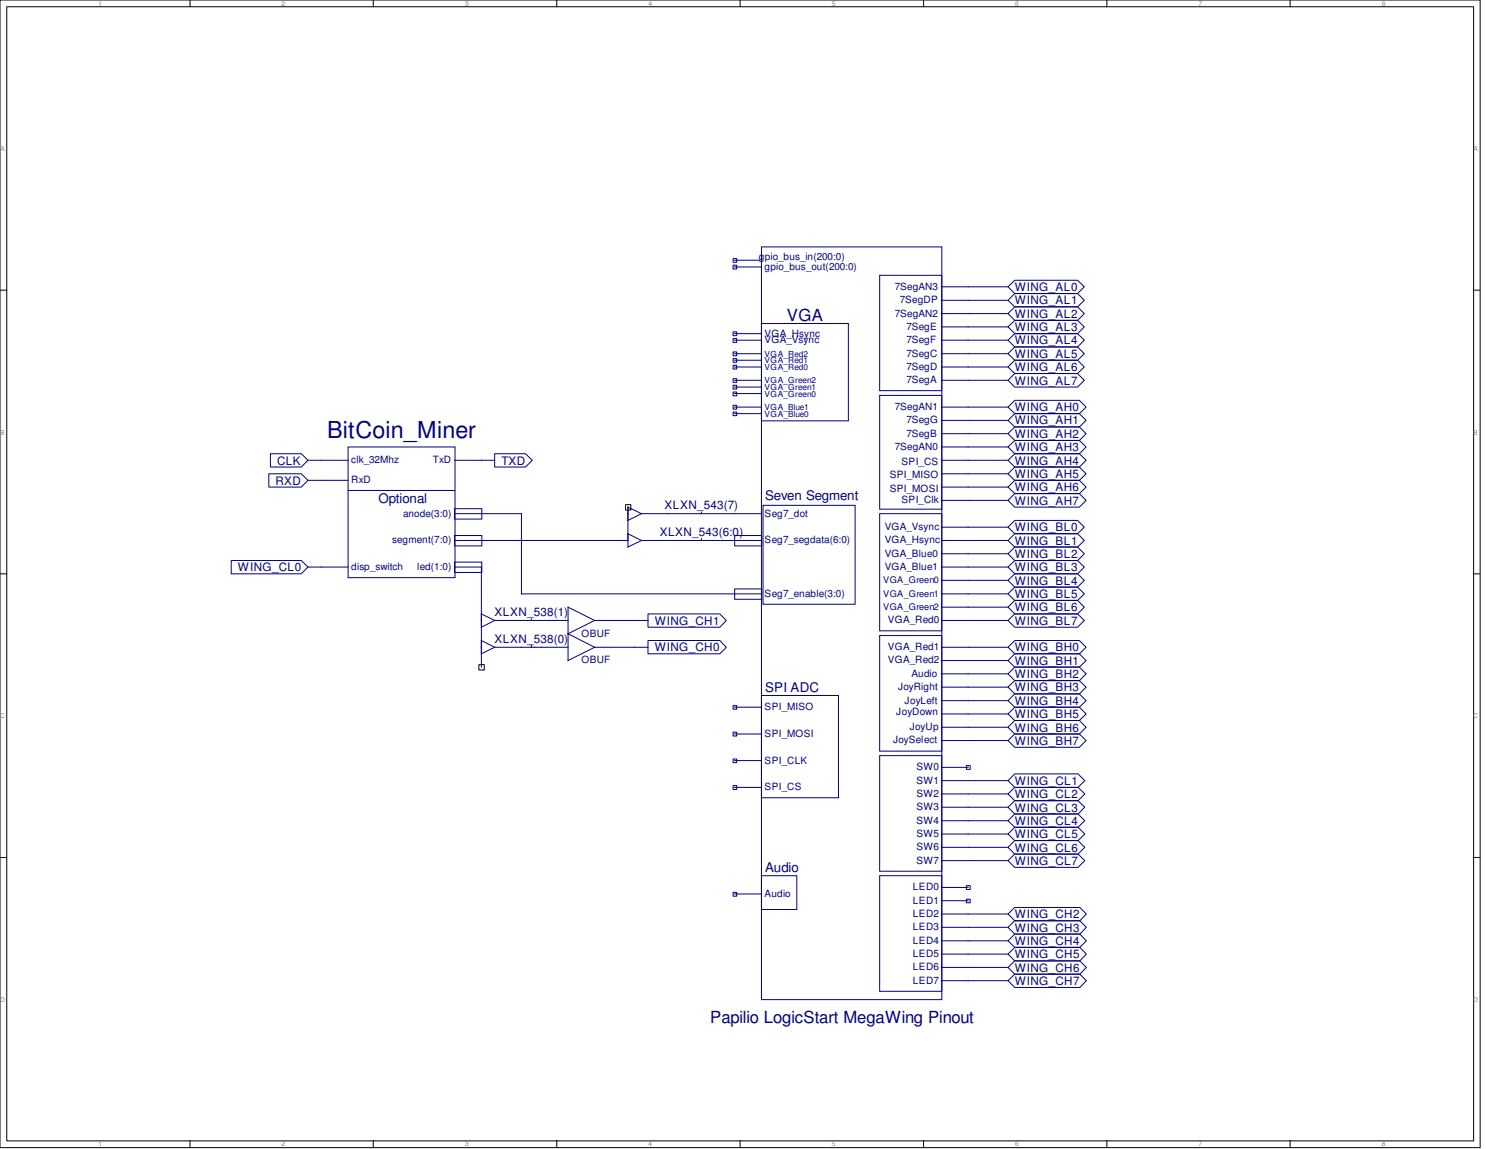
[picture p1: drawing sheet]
<svg xmlns="http://www.w3.org/2000/svg" width="279mm" height="216mm" viewBox="0 0 279 216" stroke-linecap="round" stroke-linejoin="round" font-family="sans-serif">
<g fill="none" stroke="#000" stroke-width=".19">
<path d="M0 0h278.3v215.6h-278.3zM1.3 1.3h275.8v213.1h-275.8zM35.7 0v1.3M70.2 0v1.3M104.7 0v1.3M139.1 0v1.3M173.7 0v1.3M208.1 0v1.3M242.6 0v1.3M0 54.5h1.3M277 54.5h1.3M117.6 94.8h1v1h-1z"/>
<path d="M131.9 96.2v.3M0 107.8h1.3M99.9 116.3v.3M131.9 101.2v.4M277 107.8h1.3M90 124.9h1.1v1h-1.1zM99.9 121.3v.3M0 161.1h1.3M277 161.1h1.3M35.7 214.3v1.3M70.2 214.3v1.3M104.7 214.3v1.3"/>
<path d="M139.1 214.3v1.3M173.7 214.3v1.3M208.1 214.3v1.3M242.6 214.3v1.3"/>
</g>
<g fill="none" stroke="#000080" stroke-width=".19">
<path d="M137.8 49.8h.7v.7h-.7zM137.8 48.6h.7v.7h-.7zM138.1 48.9h4.7M138.1 50.2h5.1M143.2 46.4h33.9v141.4h-33.9zM165.4 51.7h11.7v21.7h-11.7zM177 53.9h12.5M177 56.4h12.5M177 58.9h12.5M189.5 53.9l1.3-1.2h11.8l1.3 1.2-1.3 1.3h-11.8zM190.8 55.2h11.8l1.3 1.2-1.3 1.3h-11.8l-1.3-1.3zM190.8 57.7h11.8l1.3 1.2-1.3 1.3h-11.8l-1.3-1.3z"/>
<path d="M137.8 66.1h.7v.7h-.7zM137.8 67.4h.7v.7h-.7zM137.8 68.6h.7v.7h-.7zM137.8 71.2h.7v.6h-.7zM137.8 72.4h.7v.7h-.7zM137.8 73.7h.7v.7h-.7zM137.8 76.2h.7v.7h-.7zM137.8 77.4h.7v.7h-.7zM137.8 62.4h.7v.7h-.7zM137.8 63.6h.7v.7h-.7zM138.1 63.9h5.1M138.1 66.5h5.1"/>
<path d="M138.1 69h5.1M138.1 71.5h5.1M138.1 76.5h5.1M138.1 77.7h5.1M138.1 74h5.1M138.1 72.7h5.1M138.1 67.7h5.1M138.1 62.7h5.1M143.2 60.8h16.3v18.3h-16.3zM165.4 74.3h11.7v21.4h-11.7zM177 61.4h12.5M177 63.9h12.5"/>
<path d="M177 66.5h12.5M177 69h12.5M177 71.5h12.5M177 79h12.5M177 76.5h12.5M189.5 61.4l1.3-1.2h11.8l1.3 1.2-1.3 1.3h-11.8zM189.5 63.9l1.3-1.2h11.8l1.3 1.2-1.3 1.3h-11.8zM190.8 65.2h11.8l1.3 1.3-1.3 1.2h-11.8l-1.3-1.2zM190.8 67.7h11.8l1.3 1.3-1.3 1.2h-11.8l-1.3-1.2zM190.8 70.2h11.8l1.3 1.3-1.3 1.2h-11.8l-1.3-1.2zM190.8 75.2h12.1l1.3 1.3-1.3 1.2h-12.1l-1.3-1.2zM190.8 77.7h12.1l1.3 1.3-1.3 1.2h-12.1l-1.3-1.2z"/>
<path d="M50.5 89h6.1l1.3 1.3-1.3 1.2h-6.1zM50.8 85.3h5.8l1.3 1.2-1.3 1.3h-5.8zM57.9 86.5h7.5M57.9 90.3h7.5M65.4 84h20.2v24.5h-20.2zM65.4 92.2h20.1M85.5 95.6h5.1v1.9h-5.1zM85.5 86.5h7.5M85.5 96.5h12.5v15.1h45.2M93 85.3h5.8l1.3 1.2-1.3 1.3h-5.8zM120.6 96.5h22.6M120.6 96.5l-2.5-1.2v7.5l2.5-1.2"/>
<path d="M120.6 96.5l-2.5 1.3M143.5 95h17.3v18.5h-17.3zM165.4 96.5h11.7v22h-11.7zM177 81.5h12.5M177 84h12.5M177 86.5h12.5M177 89h12.5M177 91.5h12.5M177 94h12.5M177 99.1h12.5M189.5 84l1.3-1.2h12.1l1.3 1.2-1.3 1.3h-12.1zM189.5 86.5l1.3-1.2h12.1l1.3 1.2-1.3 1.3h-12.1z"/>
<path d="M190.8 80.2h12.1l1.3 1.3-1.3 1.3h-12.1l-1.3-1.3zM190.8 87.8h12.1l1.3 1.2-1.3 1.3h-12.1l-1.3-1.3zM190.8 90.3h12.1l1.3 1.2-1.3 1.3h-12.1l-1.3-1.3zM190.8 92.8h12.1l1.3 1.2-1.3 1.3h-12.1l-1.3-1.3zM190.8 97.8h11.8l1.3 1.3-1.3 1.2h-11.8l-1.3-1.2zM43.5 105.3h13.1l1.3 1.3-1.3 1.2h-13.1zM57.9 106.6h7.5M85.5 100.6h5.1v2h-5.1zM85.5 105.6h5.1v2h-5.1zM85.5 101.6h32.6M85.5 106.6h5v18.7M90.5 115.4l2.5 1.2"/>
<path d="M93 116.6h13.8M93 116.6l-2.5 1.3M111.8 116.6h10M111.8 116.6l-5-2.5v10l5-2.5M111.8 116.6l-5 2.5 5 2.5M118.1 100.3l2.5 1.3M120.6 101.6h22.6M121.8 115.4h13.5l1.3 1.2-1.3 1.3h-13.5zM138.1 110.7h5.1v1.9h-5.1zM138.1 100.6h5.1v2h-5.1zM165.4 119.4h11.7v21.7h-11.7zM177 101.6h12.5"/>
<path d="M177 104.1h12.5M177 106.6h12.5M177 109.1h12.5M177 111.6h12.5M177 114.1h12.5M177 116.6h12.5M189.5 106.6l1.3-1.3h11.8l1.3 1.3-1.3 1.2h-11.8zM189.5 109.1l1.3-1.3h11.8l1.3 1.3-1.3 1.2h-11.8zM189.5 116.6l1.3-1.2h11.8l1.3 1.2-1.3 1.3h-11.8zM190.8 100.3h11.8l1.3 1.3-1.3 1.2h-11.8l-1.3-1.2zM190.8 102.8h11.8l1.3 1.3-1.3 1.2h-11.8l-1.3-1.2zM190.8 110.3h11.8l1.3 1.3-1.3 1.2h-11.8l-1.3-1.2z"/>
<path d="M190.8 112.8h11.8l1.3 1.3-1.3 1.3h-11.8l-1.3-1.3zM90.5 120.4l2.5 1.2M93 121.6h13.8M93 121.6l-2.5 1.3M111.8 121.6h10M121.8 120.4h13.5l1.3 1.2-1.3 1.3h-13.5zM137.8 132.6h.7v.7h-.7zM137.8 137.6h.7v.7h-.7zM138.1 137.9h5.1M138.1 132.9h5.1M143.2 130.7h14.4v19.2h-14.4zM177 121.6h12.5"/>
<path d="M177 124.1h12.5M177 126.6h12.5M177 129.1h12.5M177 131.7h12.5M177 134.2h12.5M177 136.7h12.5M177 139.1h12.5M189.5 129.1l1.3-1.2h12.1l1.3 1.2-1.3 1.3h-12.1zM189.5 139.1l1.3-1.2h12.1l1.3 1.2-1.3 1.3h-12.1zM190.8 120.4h12.1l1.3 1.2-1.3 1.3h-12.1l-1.3-1.3zM190.8 122.9h12.1l1.3 1.2-1.3 1.2h-12.1l-1.3-1.2zM190.8 125.3h12.1l1.3 1.3-1.3 1.3h-12.1l-1.3-1.3z"/>
<path d="M190.8 130.4h12.1l1.3 1.3-1.3 1.2h-12.1l-1.3-1.2zM190.8 132.9h12.1l1.3 1.3-1.3 1.2h-12.1l-1.3-1.2zM190.8 135.4h12.1l1.3 1.3-1.3 1.2h-12.1l-1.3-1.2zM137.8 142.6h.7v.7h-.7zM137.8 147.6h.7v.7h-.7zM138.1 148h5.1M138.1 142.9h5.1M165.4 142h11.7v21.7h-11.7zM177 144.2h5M177 146.7h12.5M177 149.2h12.5M177 151.7h12.5"/>
<path d="M177 154.2h12.5M177 156.7h12.5M177 159.2h12.5M181.7 143.8h.7v.8h-.7zM189.5 149.2l1.3-1.2h11.9l1.3 1.2-1.3 1.3h-11.9zM189.5 151.7l1.3-1.2h11.9l1.3 1.2-1.3 1.3h-11.9zM190.8 145.4h11.9l1.3 1.3-1.3 1.3h-11.9l-1.3-1.3zM190.8 153h11.9l1.3 1.2-1.3 1.2h-11.9l-1.3-1.2zM190.8 155.4h11.9l1.3 1.3-1.3 1.2h-11.9l-1.3-1.2zM190.8 157.9h11.9l1.3 1.3-1.3 1.3h-11.9l-1.3-1.3zM137.8 167.7h.7v.7h-.7zM138.1 168h5.1"/>
<path d="M143.2 164.5h6.6v6.4h-6.6zM165.4 164.5h11.7v21.8h-11.7zM177 161.7h12.5M177 166.8h5M177 169.2h5M177 171.7h12.5M177 174.2h12.5M177 176.8h12.5M177 179.3h12.5M181.7 166.4h.7v.7h-.7zM181.7 169h.7v.6h-.7zM189.5 161.7l1.3-1.2h11.9l1.3 1.2-1.3 1.3h-11.9z"/>
<path d="M189.5 171.7l1.3-1.2h12.2l1.3 1.2-1.3 1.3h-12.2zM189.5 174.2l1.3-1.2h12.2l1.3 1.2-1.3 1.3h-12.2zM190.8 175.5h12.2l1.3 1.3-1.3 1.2h-12.2l-1.3-1.2zM190.8 178h12.2l1.3 1.3-1.3 1.3h-12.2l-1.3-1.3zM177 181.8h12.5M177 184.3h12.5M189.5 181.8l1.3-1.2h12.2l1.3 1.2-1.3 1.2h-12.2zM189.5 184.3l1.3-1.3h12.2l1.3 1.3-1.3 1.2h-12.2z"/>
</g>
<text font-size="4.4" fill="#000080" x="61.5" y="82.3">BitCoin_Miner</text>
<g font-size="3.1" fill="#000080">
<text x="148" y="60.2">VGA</text>
<text x="133.5" y="192.2">Papilio LogicStart MegaWing Pinout</text>
</g>
<g font-size="2.5" fill="#000080">
<text x="71.2" y="94.6">Optional</text>
<text x="143.8" y="93.9">Seven Segment</text>
<text x="143.8" y="130">SPI ADC</text>
<text x="143.8" y="163.8">Audio</text>
</g>
<g font-size="2.2" fill="#000080">
<text x="190.8" y="54.7">WING_AL0</text>
<text x="190.8" y="57.2">WING_AL1</text>
<text x="190.8" y="59.7">WING_AL2</text>
<text x="190.8" y="62.2">WING_AL3</text>
<text x="190.8" y="64.7">WING_AL4</text>
<text x="190.8" y="67.2">WING_AL5</text>
<text x="190.8" y="69.7">WING_AL6</text>
<text x="190.8" y="72.3">WING_AL7</text>
<text x="190.8" y="77.3">WING_AH0</text>
<text x="190.8" y="79.8">WING_AH1</text>
<text x="190.8" y="82.3">WING_AH2</text>
<text x="52.1" y="87.3">CLK</text>
<text x="94.3" y="87.3">TXD</text>
<text x="190.8" y="84.8">WING_AH3</text>
<text x="190.8" y="87.3">WING_AH4</text>
<text x="190.8" y="89.8">WING_AH5</text>
<text x="51.8" y="91.1">RXD</text>
<text x="125" y="95.7">XLXN_543(7)</text>
<text x="190.8" y="92.3">WING_AH6</text>
<text x="190.8" y="94.8">WING_AH7</text>
<text x="124" y="100.7">XLXN_543(6:0)</text>
<text x="190.8" y="99.8">WING_BL0</text>
<text x="44.7" y="107.4">WING_CL0</text>
<text x="190.8" y="102.3">WING_BL1</text>
<text x="190.8" y="104.9">WING_BL2</text>
<text x="190.8" y="107.4">WING_BL3</text>
<text x="190.8" y="109.9">WING_BL4</text>
<text x="190.8" y="112.4">WING_BL5</text>
<text x="93" y="115.7">XLXN_538(1)</text>
<text x="123.1" y="117.4">WING_CH1</text>
<text x="190.8" y="114.9">WING_BL6</text>
<text x="190.8" y="117.4">WING_BL7</text>
<text x="93" y="120.7">XLXN_538(0)</text>
<text x="123.1" y="122.4">WING_CH0</text>
<text x="190.8" y="122.4">WING_BH0</text>
<text x="190.8" y="124.9">WING_BH1</text>
<text x="190.8" y="127.4">WING_BH2</text>
<text x="190.8" y="129.9">WING_BH3</text>
<text x="190.8" y="132.4">WING_BH4</text>
<text x="190.8" y="134.9">WING_BH5</text>
<text x="190.8" y="137.5">WING_BH6</text>
<text x="190.8" y="140">WING_BH7</text>
<text x="190.8" y="147.4">WING_CL1</text>
<text x="190.8" y="150">WING_CL2</text>
<text x="190.8" y="152.5">WING_CL3</text>
<text x="190.8" y="155">WING_CL4</text>
<text x="190.8" y="157.5">WING_CL5</text>
<text x="190.8" y="160">WING_CL6</text>
<text x="190.8" y="162.5">WING_CL7</text>
<text x="190.8" y="172.6">WING_CH2</text>
<text x="190.8" y="175">WING_CH3</text>
<text x="190.8" y="177.5">WING_CH4</text>
<text x="190.8" y="180">WING_CH5</text>
<text x="190.8" y="182.6">WING_CH6</text>
<text x="190.8" y="185.1">WING_CH7</text>
</g>
<g font-size="1.9" fill="#000080">
<text x="142.7" y="48.8">gpio_bus_in(200:0)</text>
<text x="143.8" y="50.7">gpio_bus_out(200:0)</text>
<text x="168.2" y="59.5">7SegAN2</text>
<text x="168.2" y="54.4">7SegAN3</text>
<text x="169.2" y="57">7SegDP</text>
<text x="143.8" y="63.2">VGA_Hsync</text>
<text x="143.8" y="64.5">VGA_Vsync</text>
<text x="170.4" y="62">7SegE</text>
<text x="170.4" y="64.5">7SegF</text>
<text x="170.4" y="69.5">7SegD</text>
<text x="170.4" y="67">7SegC</text>
<text x="168.2" y="77">7SegAN1</text>
<text x="170.4" y="72">7SegA</text>
<text x="170.4" y="82">7SegB</text>
<text x="170.4" y="79.5">7SegG</text>
<text x="66" y="87">clk_32Mhz</text>
<text x="81.4" y="87">TxD</text>
<text x="167.3" y="89.9">SPI_MISO</text>
<text x="168.2" y="84.5">7SegAN0</text>
<text x="169.5" y="87.4">SPI_CS</text>
<text x="66" y="90.8">RxD</text>
<text x="167.3" y="92.4">SPI_MOSI</text>
<text x="169.5" y="94.6">SPI_Clk</text>
<text x="75.8" y="97.1">anode(3:0)</text>
<text x="143.8" y="97.1">Seg7_dot</text>
<text x="166.4" y="99.6">VGA_Vsync</text>
<text x="66" y="107.1">disp_switch</text>
<text x="73.7" y="102.1">segment(7:0)</text>
<text x="78.4" y="107.1">led(1:0)</text>
<text x="143.8" y="102.1">Seg7_segdata(6:0)</text>
<text x="166.4" y="104.6">VGA_Blue0</text>
<text x="166.4" y="107.1">VGA_Blue1</text>
<text x="166.4" y="102.1">VGA_Hsync</text>
<text x="143.8" y="112.1">Seg7_enable(3:0)</text>
<text x="109.3" y="119.6">OBUF</text>
<text x="167" y="117.1">VGA_Red0</text>
<text x="109.3" y="124.7">OBUF</text>
<text x="167" y="124.7">VGA_Red2</text>
<text x="167" y="122.2">VGA_Red1</text>
<text x="168.9" y="129.7">JoyRight</text>
<text x="171.4" y="127.2">Audio</text>
<text x="143.8" y="133.4">SPI_MISO</text>
<text x="168.5" y="134.4">JoyDown</text>
<text x="170.1" y="132.2">JoyLeft</text>
<text x="171.1" y="137.2">JoyUp</text>
<text x="143.8" y="138.5">SPI_MOSI</text>
<text x="143.8" y="143.5">SPI_CLK</text>
<text x="167.9" y="139.7">JoySelect</text>
<text x="143.8" y="148.5">SPI_CS</text>
<text x="172.3" y="144.7">SW0</text>
<text x="172.3" y="147.2">SW1</text>
<text x="172.3" y="149.7">SW2</text>
<text x="172.3" y="152.2">SW3</text>
<text x="172.3" y="154.8">SW4</text>
<text x="172.3" y="157.3">SW5</text>
<text x="172.3" y="159.8">SW6</text>
<text x="171.7" y="167.3">LED0</text>
<text x="172.3" y="162.3">SW7</text>
<text x="143.8" y="168.5">Audio</text>
<text x="171.7" y="169.8">LED1</text>
<text x="171.7" y="172.3">LED2</text>
<text x="171.7" y="174.8">LED3</text>
<text x="171.7" y="177.3">LED4</text>
<text x="171.7" y="179.8">LED5</text>
<text x="171.7" y="182.3">LED6</text>
<text x="171.7" y="184.8">LED7</text>
</g>
<g font-size="1.7" fill="#000080">
<text x="166" y="109.6">VGA_Green0</text>
<text x="166" y="112.1">VGA_Green1</text>
<text x="166" y="114.6">VGA_Green2</text>
</g>
<g font-size="1.6" fill="#000080">
<text x="143.8" y="67">VGA_Red2</text>
<text x="143.8" y="68.2">VGA_Red1</text>
<text x="143.8" y="69.5">VGA_Red0</text>
<text x="143.8" y="72">VGA_Green2</text>
<text x="143.8" y="73.3">VGA_Green1</text>
<text x="143.8" y="74.5">VGA_Green0</text>
<text x="143.8" y="77">VGA_Blue1</text>
<text x="143.8" y="78.3">VGA_Blue0</text>
</g>
<g font-size="1.3" fill="#808080">
<text x="18.5" y="1.1">1</text>
<text x="53" y="1.1">2</text>
<text x="87.5" y="1.1">3</text>
<text x="121.9" y="1.1">4</text>
<text x="156.4" y="1.1">5</text>
<text x="190.9" y="1.1">6</text>
<text x="225.3" y="1.1">7</text>
<text x="259.8" y="1.1">8</text>
<text x=".1" y="28.4">A</text>
<text x="277.1" y="28.4">A</text>
<text x="0" y="81.7">B</text>
<text x="277" y="81.7">B</text>
<text x="0" y="134.9">C</text>
<text x="277" y="134.9">C</text>
<text x="0" y="188.2">D</text>
<text x="277" y="188.2">D</text>
<text x="18.5" y="215.4">1</text>
<text x="53" y="215.4">2</text>
<text x="87.5" y="215.4">3</text>
<text x="121.9" y="215.4">4</text>
<text x="156.4" y="215.4">5</text>
<text x="190.9" y="215.4">6</text>
<text x="225.3" y="215.4">7</text>
<text x="259.8" y="215.4">8</text>
</g>
</svg>
